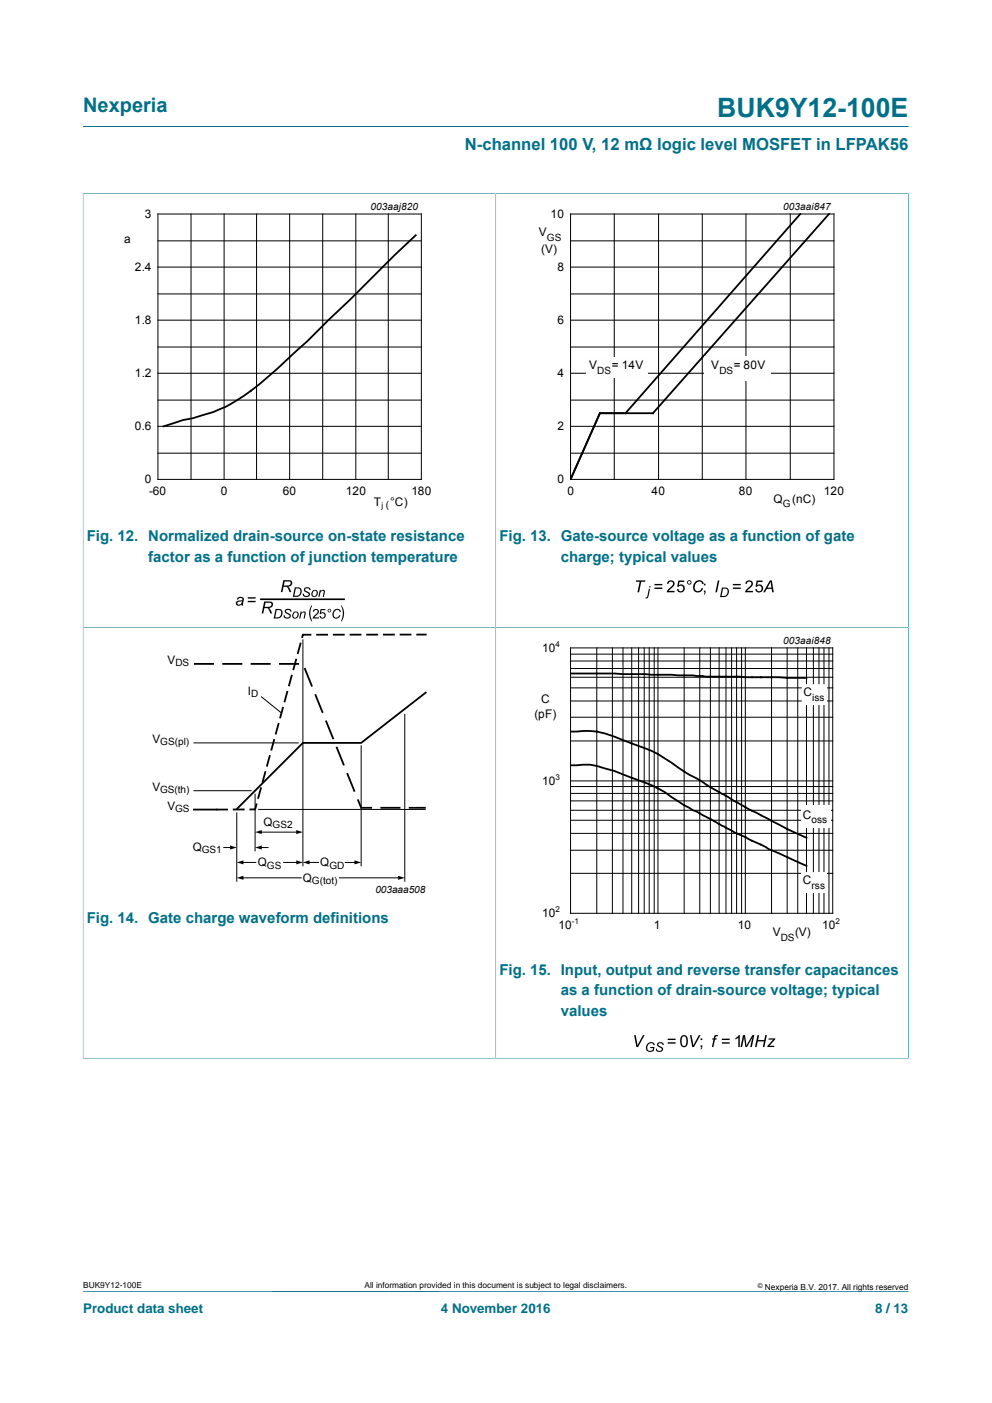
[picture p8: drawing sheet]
<svg xmlns="http://www.w3.org/2000/svg" width="210mm" height="297mm" viewBox="0 0 210 297" stroke-linecap="round" stroke-linejoin="round" font-family="sans-serif">
<path d="M17.6 26.8h174.7M17.5 41h174.9M17.6 40.9v92h174.7v-92M104.9 41v91.9M17.6 273.3h174.7" fill="none" stroke="#007088" stroke-width=".21"/>
<g fill="none" stroke="#000" stroke-width=".21">
<path d="M33.4 51h55.8M33.4 45.3h55.8v56.2h-55.8zM33.4 56.5h55.8M40.4 45.3v56.2M47.4 45.3v56.2M54.3 45.3v56.2M61.3 45.3v56.2M68.3 45.3v56.2M75.3 45.3v56.2M82.2 45.3v56.2M120.8 51h55.7M120.8 45.3h55.7v56.2h-55.7z"/>
<path d="M120.8 56.5h55.7M130 45.3v56.2M139.4 45.3v56.2M148.7 45.3v56.2M157.9 45.3v56.2M167.3 45.3v56.2M33.4 73.5h55.8M33.4 62.2h55.8M33.4 79h55.8M33.4 67.8h55.8M120.8 73.5h55.7M120.8 62.2h55.7"/>
<path d="M120.8 79h55.7M120.8 67.8h55.7M33.4 95.9h55.8M33.4 84.7h55.8M33.4 90.2h55.8M120.8 95.9h55.7M120.8 84.7h55.7M120.8 90.2h55.7"/>
</g>
<path d="M88 49.8l-9.1 8.9a463.2 463.2 0 0 1-24.1 22.7 32.6 32.6 0 0 1-14 7.1l-2.1 .4-4.1 1.3M169.4 45.3l-37 42.2M175.5 45.3l-37.3 42.2h-11.2l-6.2 14" fill="none" stroke="#000" stroke-width=".38"/>
<path d="M20.4 42.4h81.7v66.4h-81.7z" fill="none" stroke="#fff" stroke-width=".21"/>
<g fill="#000">
<path d="M60.4 129.1a.76 .76 0 0 1 .8-.3 .76 .76 0 0 1 .5 .7l-.3-.1a.47 .47 0 0 0-.4-.3 .47 .47 0 0 0-.5 .4l.2 .1a.84 .84 0 0 1 .8 1 .83 .83 0 0 1-.8 .3 .83 .83 0 0 1-.7-.6h.3a.48 .48 0 0 0 .5 .4 .48 .48 0 0 0 .4-.5 1 1 0 0 1-.9-1zM63.6 129.5h.3l-.1 .2a.47 .47 0 0 1 .6-.3 .47 .47 0 0 1 .3 .6l-.2 .9h-.2l.2-1.2a.52 .52 0 0 0-.8 .5l-.1 .7h-.3zM64.4 124.6a.76 .76 0 0 1 .8-.3 .76 .76 0 0 1 .6 .6l-.3-.1a.47 .47 0 0 0-.5-.3 .47 .47 0 0 0-.4 .4l.2 .2a.84 .84 0 0 1 .8 .9 .83 .83 0 0 1-.9 .4 .83 .83 0 0 1-.6-.7h.2a.48 .48 0 0 0 .5 .5 .48 .48 0 0 0 .5-.6 1 1 0 0 1-.9-1zM65.9 128.2h.2l-.2 .5a3.6 3.6 0 0 0 .2 2.8h-.2a3.1 3.1 0 0 1 0-3.3zM67.7 124.9h.2v.2a.47 .47 0 0 1 .6-.3 .47 .47 0 0 1 .2 .7l-.1 .9h-.3l.2-1.3a.52 .52 0 0 0-.7 .6l-.2 .7h-.2zM70.7 129.2a.82 .82 0 0 1 .8-.3 .82 .82 0 0 1 .7 .6h-.3a.7 .7 0 0 0-.9-.3 .7 .7 0 0 0-.4 .9 .59 .59 0 0 0 .6 .6 .59 .59 0 0 0 .6-.5l.3 .1a.91 .91 0 0 1-1.3 .6 .91 .91 0 0 1-.3-1.5zM72.2 128.2h.1a3.1 3.1 0 0 1 0 3.3h-.1a3.6 3.6 0 0 0 0-3.3z"/>
<path d="M50.4 126.5a.71 .71 0 0 1 .8-.1 .71 .71 0 0 1 .4 .7l-.1 1.1h-.3l-.1-.2a.64 .64 0 0 1-.8 .2 .64 .64 0 0 1-.3-.8 .64 .64 0 0 1 .9-.3h.4v-.2a.46 .46 0 0 0-.4-.3 .46 .46 0 0 0-.5 .3h-.3zM50.3 127.5l-.1 .1a.44 .44 0 0 0 .5 .4 .44 .44 0 0 0 .4-.3l.1-.4z"/>
<path d="M52.4 126.4h1.7v.3h-1.7zM52.4 127.2h1.7v.3h-1.7z"/>
<path d="M55.9 127.3h1.1a.71 .71 0 0 1 .8 .7 .71 .71 0 0 1-.8 .7l.6 1.2h-.4l-.2-.5a.78 .78 0 0 0-1-.7l-.3 1.2h-.3zM56.2 127.6l-.2 .9h.5a.64 .64 0 0 0 .7-.1 .64 .64 0 0 0 .2-.7z"/>
<path d="M58.4 128.9h.6a1.01 1.01 0 0 1 .8 1 1.01 1.01 0 0 1-.8 1h-1.1zM58.6 129.1l-.3 1.6a.93 .93 0 0 0 1.1-.4 .93 .93 0 0 0-.2-1.1z"/>
<path d="M60 122.8h1a.71 .71 0 0 1 .9 .7 .71 .71 0 0 1-.9 .7l.7 1.1h-.4l-.2-.4a.78 .78 0 0 0-1.1-.7l-.2 1.1h-.3zM60.3 123.1l-.2 .8h.4a.64 .64 0 0 0 .8 0 .64 .64 0 0 0 .2-.7z"/>
<path d="M62.1 129.7a.73 .73 0 0 1 1.2 .3 .73 .73 0 0 1-.8 1l-.3-.1a.76 .76 0 0 1-.1-1.2zM62.3 129.8a.49 .49 0 0 0-.3 .6 .49 .49 0 0 0 .7 .3l.1-.2a.46 .46 0 0 0 .2-.6 .46 .46 0 0 0-.7-.1z"/>
<path d="M62.4 124.3h.6a1.01 1.01 0 0 1 .9 1 1.01 1.01 0 0 1-.9 1l-1 .1zM62.6 124.6l-.3 1.5a.93 .93 0 0 0 1.1-.3 .93 .93 0 0 0-.1-1.2z"/>
<path d="M66.2 125.1a.73 .73 0 0 1 1.1 .4 .73 .73 0 0 1-.8 .9l-.2-.1a.76 .76 0 0 1-.1-1.2zM66.4 125.2a.49 .49 0 0 0-.3 .7 .49 .49 0 0 0 .7 .2l.1-.1a.46 .46 0 0 0 .1-.7 .46 .46 0 0 0-.6-.1z"/>
<path d="M66.4 129a.65 .65 0 0 1 1 .1 .65 .65 0 0 1-.2 1l-.7 .6h1v.2h-1.3l.3-.6a.98 .98 0 0 0 .7-1.1h-.5l-.2 .3h-.3zM67.9 128.9h1v.3h-.8l-.1 .5a.67 .67 0 0 1 .9 .3 .67 .67 0 0 1-.4 .9 .67 .67 0 0 1-.9-.5h.3l.1 .3a.46 .46 0 0 0 .6-.2 .46 .46 0 0 0-.1-.6 .46 .46 0 0 0-.6 .1h-.2z"/>
<path d="M69.3 129.3a.4 .4 0 0 1 .8 0 .4 .4 0 0 1-.8 0zM69.5 129.3a.25 .25 0 0 0 .5 0 .25 .25 0 0 0-.5 0z"/>
</g>
<path d="M55.2 126.9h17.6" fill="none" stroke="#000" stroke-width=".35"/>
<g fill="#fefefe">
<path d="M149.1 75.5h14.2v5.2h-14.2z" fill-rule="evenodd"/>
<path d="M124 75.5h13.1v4.5h-13.1z" fill-rule="evenodd"/>
</g>
<path d="M107.7 42.4h81.8v66.4h-81.8z" fill="none" stroke="#fff" stroke-width=".21"/>
<g fill="#000">
<path d="M134.6 122.9h2v.2h-.9l-.4 2.3h-.4l.5-2.3h-.8zM147.1 123.2a1.03 1.03 0 0 1 1.1-.4 1.03 1.03 0 0 1 .8 .8h-.3l-.1-.2a.8 .8 0 0 0-.9-.3 .8 .8 0 0 0-.6 .8 .79 .79 0 0 0 .3 1.2 .79 .79 0 0 0 1.1-.6h.4a1.14 1.14 0 0 1-1.7 .8 1.14 1.14 0 0 1-.3-1.8zM152 122.9h.3l-.5 2.5h-.4zM48.7 179l1.4 .4-1.4 .4zM54 179.4l1.4-.4v.8zM54 176.2l1.4-.5v.9zM62.7 175.7l1.4 .5-1.4 .4zM50.1 185.8l1.4-.4v.8zM50.1 182.6l1.4-.5v.9zM62.7 182.1l1.4 .5-1.4 .4zM64.1 182.6l1.4-.5v.9zM75 182.1l1.5 .5-1.5 .4z"/>
<path d="M84.3 185.4l1.4 .4-1.4 .4z"/>
<path d="M137.5 124.1h.2v.3h-.3zM137.4 124.6h.2l-.4 1.9-.2 .2h-.4l.1-.3h.2l.1-.2z"/>
<path d="M138.5 123.6h1.7v.3h-1.7zM138.5 124.4h1.7v.3h-1.7z"/>
<path d="M141.4 123a.81 .81 0 0 1 1.3 .2 .81 .81 0 0 1-.3 1.1l-.8 .8h1.2v.3h-1.7a2.32 2.32 0 0 1 1.2-1.4l.2-.3a.48 .48 0 0 0-.5-.6 .48 .48 0 0 0-.5 .5h-.3zM143.6 122.9h1.3v.3h-1.1l-.1 .7a.83 .83 0 0 1 1.2 .4 .83 .83 0 0 1-.5 1.1 .83 .83 0 0 1-1.1-.7h.3a.56 .56 0 0 0 .7 .4 .56 .56 0 0 0 .4-.6 .56 .56 0 0 0-.5-.5l-.8 .2z"/>
<path d="M145.4 123.3a.5 .5 0 0 1 1 0 .5 .5 0 0 1-1 0zM145.6 123.3a.3 .3 0 0 0 .6 0 .3 .3 0 0 0-.6 0z"/>
<path d="M149 123.6h.4v.3h-.4zM149 125h.4l-.1 .6-.2 .3-.1-.1 .2-.4h-.2z"/>
<path d="M152.8 124.4h.7a1.01 1.01 0 0 1 .8 1 1.01 1.01 0 0 1-.8 1h-1.1zM153.1 124.6l-.4 1.6a.93 .93 0 0 0 1.2-.4 .93 .93 0 0 0-.2-1.2z"/>
<path d="M155.1 123.6h1.7v.3h-1.7zM155.1 124.4h1.7v.3h-1.7z"/>
<path d="M158 123a.81 .81 0 0 1 1.3 .2 .81 .81 0 0 1-.4 1.1l-.7 .8h1.2v.3h-1.7a2.32 2.32 0 0 1 1.2-1.4l.2-.3a.48 .48 0 0 0-.5-.6 .48 .48 0 0 0-.5 .5h-.3zM160.2 122.9h1.2v.3h-1l-.1 .7a.83 .83 0 0 1 1.2 .4 .83 .83 0 0 1-.6 1.1 .83 .83 0 0 1-1-.7h.3a.56 .56 0 0 0 .6 .4 .56 .56 0 0 0 .5-.6 .56 .56 0 0 0-.5-.5l-.9 .2z"/>
<path d="M163 122.9h.4l.4 2.5h-.3l-.1-.7h-1.1l-.4 .7h-.3zM163.1 123.1l-.6 1.3h.8z"/>
</g>
<path d="M104.9 132.9v91.1M17.5 224h174.9M17.6 224.1v-91.2h174.7v91.2" fill="none" stroke="#007088" stroke-width=".21"/>
<g fill="none" stroke="#000" stroke-width=".38">
<path d="M62.7 139.6l-.6 2.1M63.6 136.2l-.5 2.1M65.7 134.4h-1.6l-.1 .5M69.3 134.4h-2.2M70.7 134.4h2.1M76.3 134.3l-2.1 .1M79.9 134.3h-2.2M83.4 134.3h-2.1M86.9 134.3h-2.1M90.1 134.3h-1.8M41.1 140.5h4.2M47.1 140.5h4.2"/>
<path d="M53.1 140.5h4.2M58 156.6l-.5 2.1M59 153.2l-.6 2.1M59.1 140.5h4.2M59.9 149.8l-.6 2.1M60.8 146.4l-.5 2.1M61.7 143l-.5 2.1M64.5 141.4l1.6 3.9M66.7 147l1.6 3.9M69 152.5l1.6 4M71.2 158.1l1.6 3.9M90.1 146.6l-13.6 10.7h-12.4l-14 14"/>
<path d="M120.8 142.6h9.2l16.7 .4 2.6 .2 21.4 .3M120.8 154.9h1.3a14.8 14.8 0 0 1 7.9 1l5.2 2a25.3 25.3 0 0 1 8.4 4.6l2.3 1.5 7.8 4.5a161.1 161.1 0 0 0 17 8.8M41.1 171.4h4.7M48.1 171.4h-2.2M51.6 171.4h-2.1M54.3 170.3l-.3 1-1 .1M55.2 166.9l-.5 2M56.2 163.5l-.6 2M57.1 160.1l-.6 2M73.5 163.7l1.6 3.9M75.7 169.2l.8 1.8h2.3M80.5 171h4.3"/>
<path d="M86.5 171h3.6M120.8 162h1.3a10.4 10.4 0 0 1 6 .7l1.9 .5 5.2 2a23 23 0 0 1 7 3.6l4.5 2.7 .8 .3 7.9 4.4 5.7 2.6 1.6 .9 8 3.6"/>
</g>
<g fill="none" stroke="#000" stroke-width=".21">
<path d="M64.1 135.5v47.8M120.8 139.9h55.5M120.8 138.5h55.5M120.8 137.2h55.5v56.1h-55.5zM126.3 137.2v56.1M129.6 137.2v56.1M131.9 137.2v56.1M133.7 137.2v56.1M135.2 137.2v56.1M136.4 137.2v56.1M137.4 137.2v56.1M138.5 137.2v56.1"/>
<path d="M139.3 137.2v56.1M144.8 137.2v56.1M148.1 137.2v56.1M150.4 137.2v56.1M152.2 137.2v56.1M153.7 137.2v56.1M154.9 137.2v56.1M155.9 137.2v56.1M157 137.2v56.1M157.8 137.2v56.1M163.3 137.2v56.1M166.6 137.2v56.1"/>
<path d="M168.9 137.2v56.1M170.7 137.2v56.1M172.2 137.2v56.1M173.4 137.2v56.1M174.4 137.2v56.1M175.5 137.2v56.1M41.1 157.3h22M55.4 147.5l4.2 3.4M76.5 157.9v25.4M85.7 151.2v35.3M120.8 156.9h55.5M120.8 151.8h55.5"/>
<path d="M120.8 148.4h55.5M120.8 145.6h55.5M120.8 143.4h55.5M120.8 141.5h55.5M41.1 167.4h12.1M47.4 179.4h1.6M50.1 172.1v14.4M54 168.1v12M54.7 171.3h35.4M55.1 179.4h1.6M55.1 176.2h7.9M120.8 180h55.5"/>
<path d="M120.8 176.4h55.5M120.8 173.6h55.5M120.8 171.5h55.5M120.8 169.5h55.5M120.8 168h55.5M120.8 166.5h55.5M120.8 165.3h55.5M51.3 182.6h2.9M51.3 185.8h12.5M60 182.6h3M65.3 182.6h2.1M71.9 185.8h12.7"/>
<path d="M73.1 182.6h2.2M120.8 184.9h55.5"/>
</g>
<g fill="#fefefe">
<path d="M169.7 144.8h5.4v4.5h-5.4z" fill-rule="evenodd"/>
<path d="M169.6 184.6h5.5v4.4h-5.5z" fill-rule="evenodd"/>
<path d="M169.6 170.4h6.2v4.8h-6.2z" fill-rule="evenodd"/>
</g>
<path d="M107.7 134.2h81.8v66.4h-81.8z" fill="none" stroke="#fff" stroke-width=".21"/>
<g fill="#000">
<path d="M134.2 219.1h.4l.4 2.2 1.1-2.2h.4l-1.4 2.5h-.4zM137.1 220.9a.89 .89 0 0 1 1.5 .3l-.2 .1a.74 .74 0 0 0-1-.4 .74 .74 0 0 0-.4 1 .65 .65 0 0 0 .4 .6 .65 .65 0 0 0 .7-.2l.1-.4h-.6l.1-.3h.9l-.2 .9a1 1 0 0 1-1.5-.1 1 1 0 0 1 .2-1.5zM139.2 220.9a.76 .76 0 0 1 .8-.3 .76 .76 0 0 1 .5 .6l-.2-.1a.47 .47 0 0 0-.5-.3 .47 .47 0 0 0-.4 .4l.1 .2a.84 .84 0 0 1 .8 .9 .83 .83 0 0 1-.8 .4 .83 .83 0 0 1-.7-.7h.3a.48 .48 0 0 0 .5 .5 .48 .48 0 0 0 .4-.6 1 1 0 0 1-.9-1zM146.1 219.1h.3l.4 2.2 1.1-2.2h.4l-1.4 2.5h-.4zM151.3 219.2l.7-.1-.1 .3h-.4l-.1 .4h.3v.3h-.3l-.4 1.5h-.3l.3-1.5h-.2v-.3h.3zM155.7 219.7l.7-.6h.2v2.5h-.3v-1.9l-.6 .3zM157.3 219.1h.4l.3 2.3 1.3-2.3h.4l-.5 2.5h-.4l.6-2.1-1.3 2.1h-.3l-.3-2.1-.4 2.1h-.3zM160.4 219.1h.3l-.2 1.1h1.3l.2-1.1h.3l-.5 2.5h-.3l.2-1.1h-1.3l-.2 1.1h-.4zM162.7 219.8h1.5l-1.3 1.6h1v.2h-1.5l.1-.2 1.2-1.3h-1z"/>
<path d="M141.3 219.9h1.7v.3h-1.7zM141.3 220.6h1.7v.3h-1.7z"/>
<path d="M144.3 219.3a.86 .86 0 0 1 1 0 .86 .86 0 0 1 .3 1 .98 .98 0 0 1-1.1 1.3 1.84 1.84 0 0 1-.2-2.3zM144.5 219.5a1.34 1.34 0 0 0 .3 1.9 1.31 1.31 0 0 0 .4-1.8l-.4-.2z"/>
<path d="M148.3 219.8h.4v.4h-.4zM148.3 221.3h.4l-.1 .6-.2 .2-.1-.1 .2-.4h-.2z"/>
<path d="M152.8 219.9h1.7v.3h-1.7zM152.8 220.6h1.7v.3h-1.7z"/>
</g>
<text font-size="5.6" fill="#007088" x="151.8" y="24.8">BUK9Y12-100E</text>
<text font-size="4.2" fill="#007088" x="17.6" y="23.6">Nexperia</text>
<text font-size="3.5" fill="#007088" x="98.4" y="31.7">N-channel 100 V, 12 mΩ logic level MOSFET in LFPAK56</text>
<g font-size="3.2" fill="#007088">
<text x="18.4" y="114.5">Fig. 12. Normalized drain-source on-state resistance</text>
<text x="31.4" y="118.9">factor as a function of junction temperature</text>
<text x="105.7" y="114.5">Fig. 13. Gate-source voltage as a function of gate</text>
<text x="118.7" y="118.9">charge; typical values</text>
<text x="18.4" y="195.3">Fig. 14. Gate charge waveform definitions</text>
<text x="105.7" y="206.3">Fig. 15. Input, output and reverse transfer capacitances</text>
<text x="118.7" y="210.7">as a function of drain-source voltage; typical</text>
<text x="118.7" y="215.1">values</text>
</g>
<g font-size="2.8" fill="#007088">
<text x="17.6" y="277.9">Product data sheet</text>
<text x="93.3" y="277.9">4 November 2016</text>
<text x="185.2" y="277.9">8 / 13</text>
</g>
<g font-size="2.5">
<text x="30.7" y="46.2">3</text>
<text x="116.6" y="46.2">10</text>
<text x="26.3" y="51.4">a</text>
<text x="114.1" y="50">V</text>
<text x="114.6" y="53.5">(V)</text>
<text x="28.6" y="57.4">2.4</text>
<text x="118" y="57.4">8</text>
<text x="28.6" y="68.7">1.8</text>
<text x="118" y="68.7">6</text>
<text x="28.6" y="79.9">1.2</text>
<text x="118" y="79.9">4</text>
<text x="124.7" y="78.1">V</text>
<text x="129.5" y="78.1">= 14V</text>
<text x="150.6" y="78.1">V</text>
<text x="155.3" y="78.1">= 80V</text>
<text x="28.6" y="91.1">0.6</text>
<text x="118" y="91.1">2</text>
<text x="30.7" y="102.3">0</text>
<text x="31.6" y="104.9">-60</text>
<text x="46.7" y="104.9">0</text>
<text x="59.9" y="104.9">60</text>
<text x="73.2" y="104.9">120</text>
<text x="79.1" y="107.1">T</text>
<text x="82.6" y="107.1">°C)</text>
<text x="87.1" y="104.9">180</text>
<text x="118" y="102.3">0</text>
<text x="120.1" y="104.9">0</text>
<text x="137.9" y="104.9">40</text>
<text x="156.4" y="104.9">80</text>
<text x="163.8" y="106.4">Q</text>
<text x="167.7" y="106.4">(nC)</text>
<text x="174.4" y="104.9">120</text>
<text x="35.5" y="140.6">V</text>
<text x="114.8" y="138">10</text>
<text x="52.4" y="147.1">I</text>
<text x="114.6" y="148.8">C</text>
<text x="170.1" y="147.4">C</text>
<text x="113.1" y="152">(pF)</text>
<text x="32.3" y="157.2">V</text>
<text x="32.3" y="167.4">V</text>
<text x="114.8" y="166.2">10</text>
<text x="35.5" y="171.4">V</text>
<text x="169.9" y="173.3">C</text>
<text x="55.8" y="174.9">Q</text>
<text x="40.8" y="180.1">Q</text>
<text x="54.6" y="183.4">Q</text>
<text x="67.8" y="183.4">Q</text>
<text x="64.1" y="186.6">Q</text>
<text x="170" y="187.2">C</text>
<text x="114.8" y="194.2">10</text>
<text x="118.3" y="196.7">10</text>
<text x="138.4" y="196.7">1</text>
<text x="156.2" y="196.7">10</text>
<text x="174" y="196.7">10</text>
<text x="163.6" y="198.2">V</text>
<text x="168.3" y="198.2">(V)</text>
</g>
<g font-size="2.1">
<text x="78.4" y="44.4">003aaj820</text>
<text x="165.8" y="44.4">003aai847</text>
<text x="115.8" y="51">GS</text>
<text x="126.5" y="79.1">DS</text>
<text x="152.3" y="79.1">DS</text>
<text x="81.7" y="107.6">(</text>
<text x="165.7" y="107.3">G</text>
<text x="165.8" y="136.2">003aai848</text>
<text x="37.1" y="141.1">DS</text>
<text x="53.1" y="147.6">D</text>
<text x="172" y="148.4">i</text>
<text x="172.5" y="148.4">s</text>
<text x="173.5" y="148.4">s</text>
<text x="33.9" y="157.7">GS(pl)</text>
<text x="33.9" y="167.9">GS(th)</text>
<text x="37.1" y="171.9">GS</text>
<text x="57.7" y="175.3">GS2</text>
<text x="171.8" y="174.3">oss</text>
<text x="42.7" y="180.6">GS1</text>
<text x="56.5" y="183.9">GS</text>
<text x="69.7" y="183.9">GD</text>
<text x="66" y="187.1">G(tot)</text>
<text x="79.5" y="189.1">003aaa508</text>
<text x="171.8" y="188.1">r</text>
<text x="172.5" y="188.1">s</text>
<text x="173.6" y="188.1">s</text>
<text x="165.3" y="199.2">DS</text>
</g>
<g font-size="1.8">
<text x="17.6" y="272.7">BUK9Y12-100E</text>
<text x="77.2" y="272.7">All information provided in this document is subject to legal disclaimers.</text>
<text x="161.9" y="273">Nexperia B.V. 2017. All rights reserved</text>
</g>
<g font-size="1.7">
<text x="80.7" y="107.5">j</text>
<text x="117.6" y="136.9">4</text>
<text x="117.6" y="165">3</text>
<text x="117.6" y="193">2</text>
<text x="121.1" y="195.6">-1</text>
<text x="176.8" y="195.6">2</text>
</g>
<text font-size="1.4" x="160.4" y="272.6">©</text>
</svg>
